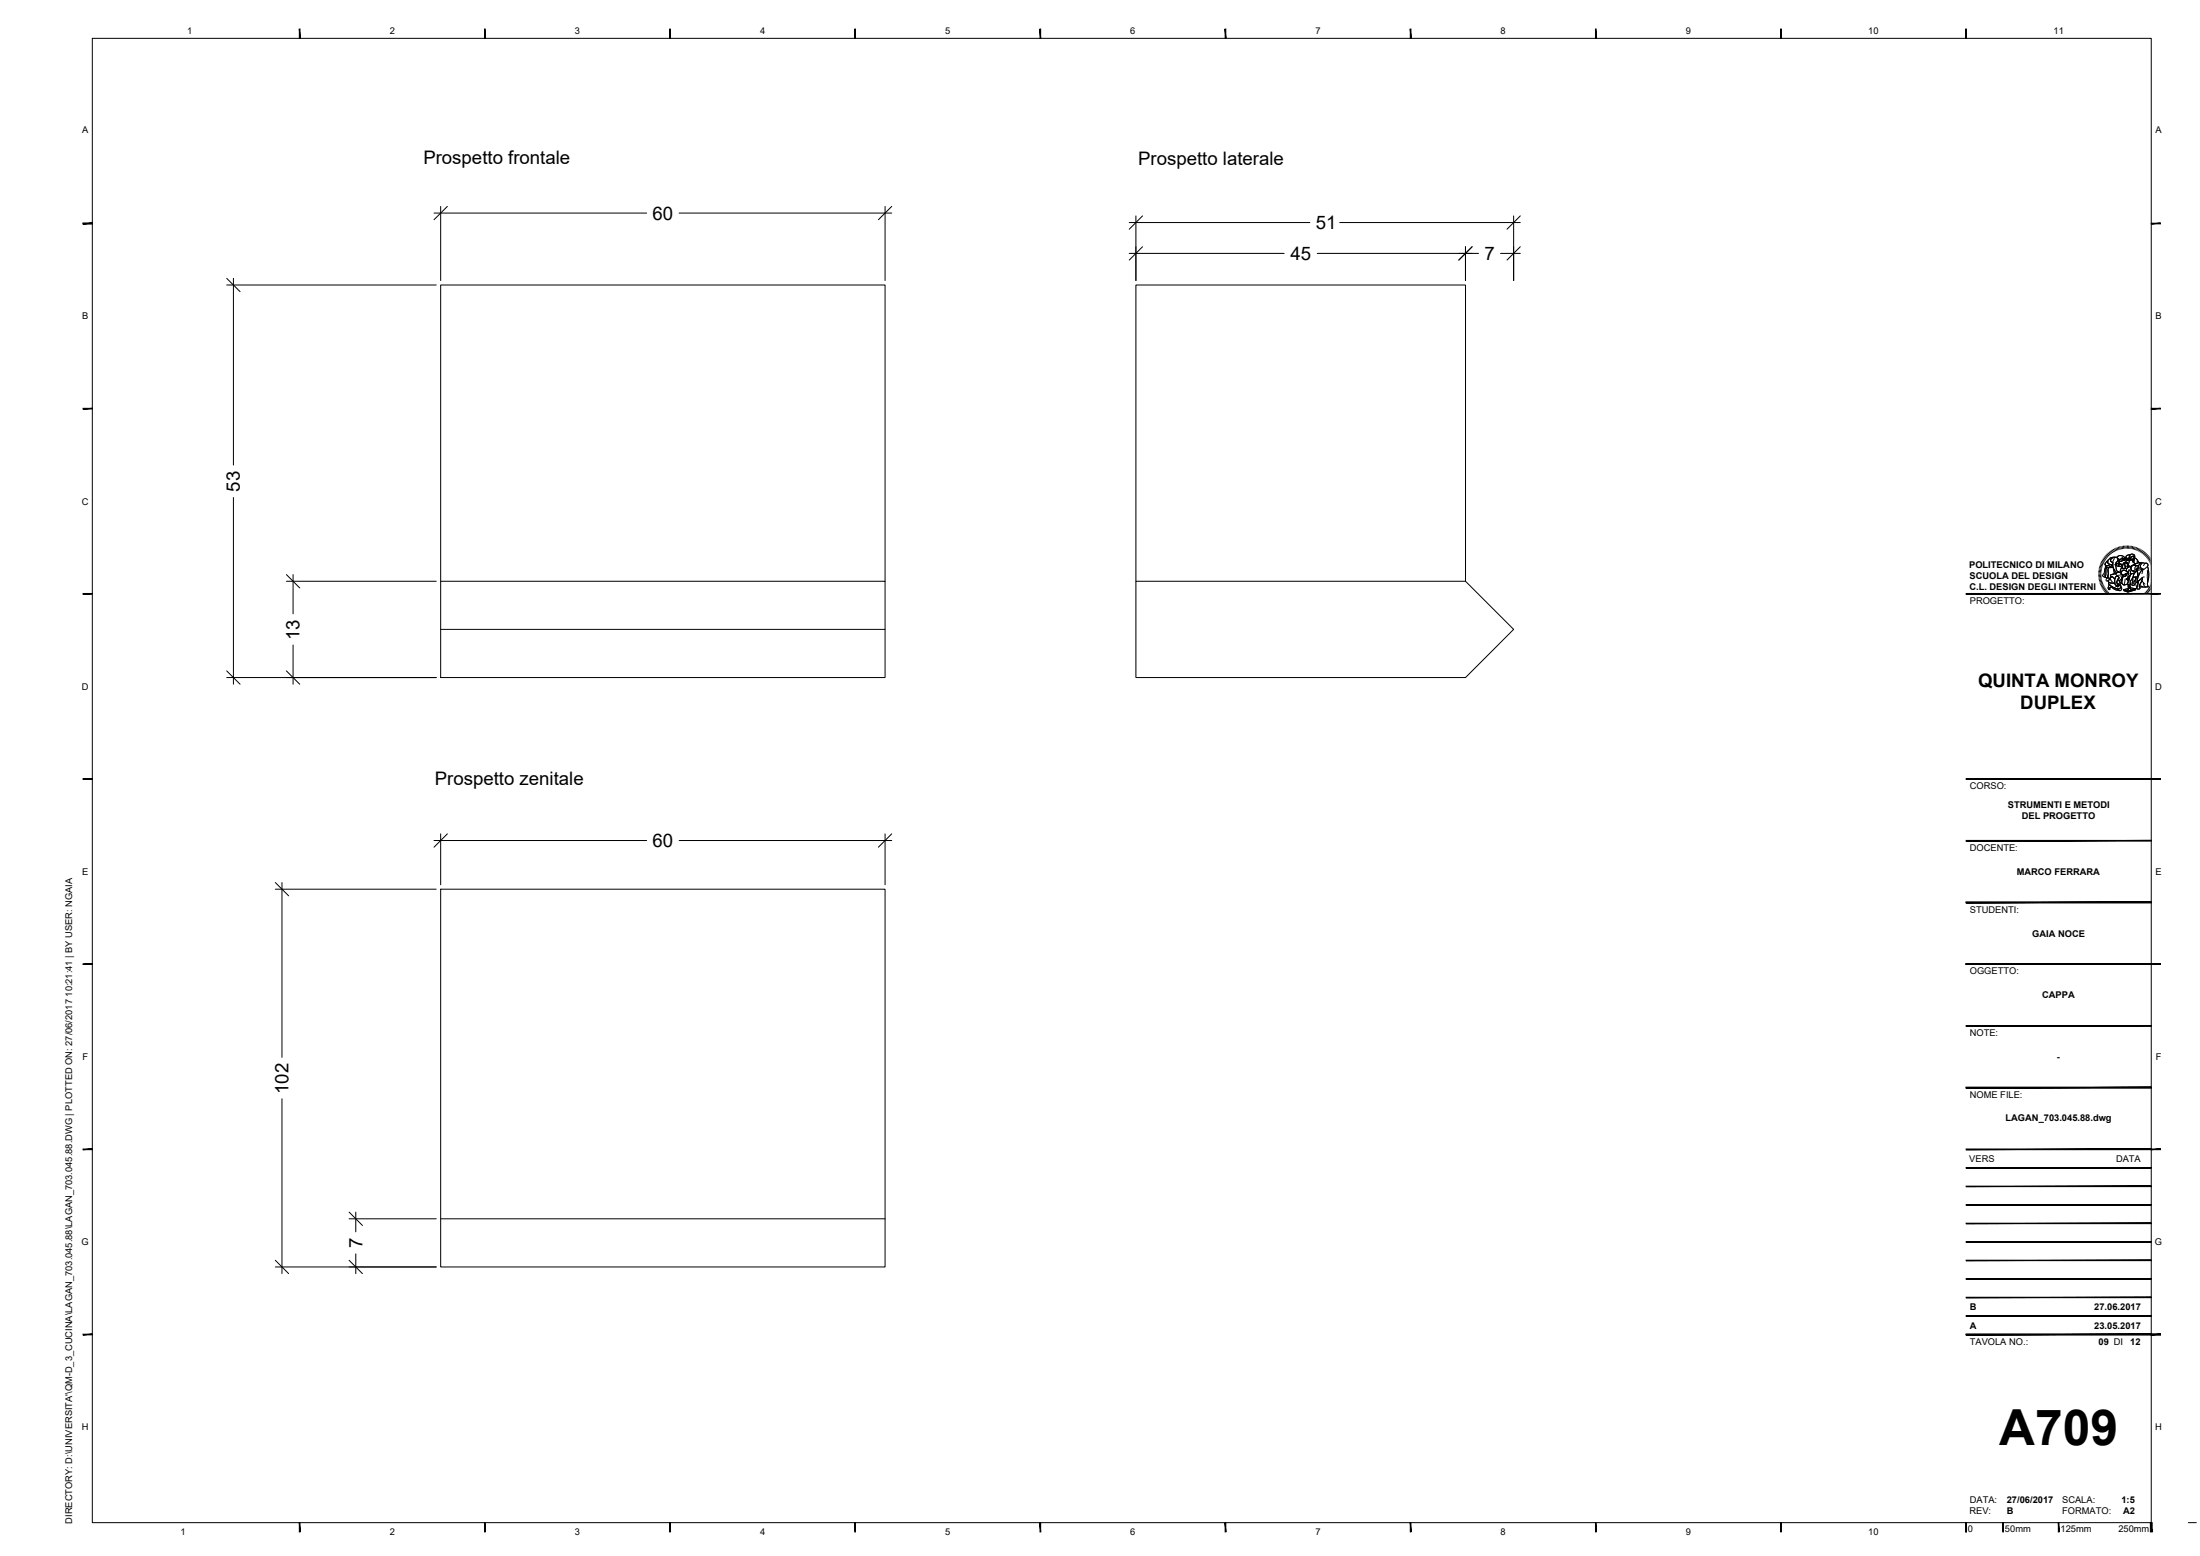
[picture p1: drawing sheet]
<svg xmlns="http://www.w3.org/2000/svg" width="594mm" height="420mm" viewBox="0 0 594 420" stroke-linecap="round" stroke-linejoin="round" font-family="sans-serif">
<!-- layer: 0 -->
<g fill="none" stroke="#000" stroke-width=".27">
<path d="M120.8 55.7l-3.6 3.6M240.8 55.7l-3.6 3.6M308.5 58.3l-3.6 3.6M410.5 58.3l-3.6 3.6M61.2 75.2l3.6 3.6M308.5 66.6l-3.6 3.6M397.5 66.6l-3.6 3.6M410.5 66.6l-3.6 3.6M77.3 155.2l3.6 3.6M119 157h120v26h-120zM119 157v-80h120v80M306.7 157h89l13 13-13 13h-89z"/>
<path d="M306.7 157v-80h89v80M119 170h120M61.2 181.2l3.6 3.6M77.3 181.2l3.6 3.6M74.3 238.3l3.6 3.6M120.8 225.2l-3.6 3.6M240.8 225.2l-3.6 3.6M119 240.1h120v102h-120zM94.3 327.3l3.6 3.6M119 329.1h120M74.3 340.3l3.6 3.6M94.3 340.3l3.6 3.6"/>
</g>
<!-- layer: G-ANNO-LOGO -->
<g fill="none" stroke="#000" stroke-width=".27">
<path d="M566.7 155h.7M566.7 154.7h.7M566.7 154.3l.7 .1M566.8 154l.6 .1M566.8 153.6l.7 .1M566.9 153.3l.7 .1M567 152.9l.6 .2M567.1 152.6l.6 .2M567.2 152.2l.6 .3M567.4 151.9l.6 .3M567.4 155.3l-.7 .1M567.4 155.7h-.7"/>
<path d="M567.4 156l-.6 .1M567.5 156.3l-.7 .1M567.5 151.6l.6 .3M567.5 156.6l-.6 .2M567.6 157l-.6 .1M567.7 151.3l.6 .3M567.7 157.3l-.6 .2M567.8 157.6l-.6 .2M567.9 151l.5 .3M568 157.9l-.7 .3M568.1 150.7l.5 .4M568.1 158.2l-.6 .3"/>
<path d="M568.2 158.5l-.5 .3M568.3 150.4l.5 .4M568.4 158.7l-.6 .4M568.5 150.1l.5 .4M568.6 152.7h.7a.84 .84 0 0 0 1.2-.1l.1 .6-.9 .1a.8 .8 0 0 1-1.2-.5zM568.6 152.6v.5M568.6 159l-.6 .4M568.7 149.8l.5 .5M568.8 153.2l-.3 .5-.1 1.4-.4 .6 .4 .2M568.8 159.3l-.6 .4M568.9 151.7l.3-.3v.3a.81 .81 0 0 0 .9 .8l.3 .1-.4 .3-.6-.2-.5 .1a.51 .51 0 0 1-.5-.4 .51 .51 0 0 1 .4-.6zM569 153.2l.5 .1-.3 .6 .1 2.1-.3 .1-.6-.3 .3-.7v-1.4z"/>
<path d="M569 149.6l.5 .5M569 159.5l-.5 .5M569 153.2l-.3 .6v1.3l-.3 .8 .7 .2M569.2 151.4l-.5 .6a.44 .44 0 0 0-.3 .5 .44 .44 0 0 0 .5 .3l.4-.1a.81 .81 0 0 0 1.2-.1M569.2 159.8l-.5 .4M569.2 149.3l.5 .5M569.3 156.8a1.22 1.22 0 0 0 1.8 .5M569.3 151.2l.7-.6 1.2-.1a.97 .97 0 0 0-1.2 1l.6 .3-.1 .8-.5-.1a.75 .75 0 0 1-.8-.8zM569.4 157.1l.6 .3 1.1-.1 .4 .7-.1 .3 .3-.2 .2 .4-.1-.6 .3 .4-.2-.4 .4 .1-.8-.6 .4-.8 .3 .1 .3 1.1a.79 .79 0 0 1 .1 .9 .79 .79 0 0 1-1 .3l-1.6-.8-.5-.5zM569.4 157.1l.1 .6 .7 .7 2 .8M569.5 153.3l1.1-.1 .6 1.2-.1 .5-.3 .1a.6 .6 0 0 0-.8 .7l.1 .1-.4 .4a.57 .57 0 0 1-.5-.8v-1.7zM569.5 153.3l-.3 .6 .1 2.1"/>
<path d="M569.5 149.1l.4 .5M569.5 157.8l1.9 1.1a.84 .84 0 0 0 1.3-.5 .65 .65 0 0 1 .1 1 .65 .65 0 0 1-1 0l-1-.4a.66 .66 0 0 0-.6-.5 .66 .66 0 0 0-.6 .4l.2 .1-.3 .2a.83 .83 0 0 1 0-1.2zM569.5 157.8v.2a.79 .79 0 0 0 0 1.2l.3-.2-.2-.2a.87 .87 0 0 1 1.4 .3l.5 .2a.96 .96 0 0 0 1.4-.2l-.2-.7M569.7 156.3v-.1a.5 .5 0 0 0-.8-.1 .5 .5 0 0 0 .1 .8 .62 .62 0 0 1 .6-.4 .62 .62 0 0 1 .5 .4l.3 .2M569.8 148.9l.4 .5M570 155.9l.4-.2 .4 .4a.46 .46 0 0 1 .2 .7l.1 .5a1.22 1.22 0 0 1-1.8-.5l.6-.3-.1-.2zM570 155.3l1.1-.5 .4 .2 .1-.4 .5-.1 .6 .2 .3 .4a1 1 0 0 1 0 1.2 1 1 0 0 1-1 .4l-.1-.4a.44 .44 0 0 0 0-.7 .44 .44 0 0 0-.7 .3l-.1 .4-.7-.6a.34 .34 0 0 1-.4 0 .34 .34 0 0 1 0-.4zM570.1 148.7l.4 .5M570.2 150.8l.8-.3a.75 .75 0 0 1 1 .5 .75 .75 0 0 1-.6 1l-.2 .4 .1 .4a1.44 1.44 0 0 0 .6 1.5l.2 .2h-.4l-.2 .5a.39 .39 0 0 1-.4-.2 .39 .39 0 0 1 .1-.5l-.6-1.3v-1.2a.57 .57 0 0 1-.6-.3 .57 .57 0 0 1 .2-.7zM570.3 155.6l.8 .7M570.4 155.7l-.6 .4 .1 .4M570.4 148.5l.3 .6"/>
<path d="M570.6 153.2l-2-.1-.4 1.6-.5 .7 .3 .3M570.7 148.3l.3 .6M570.7 153.6l.3 1.3M571 150.8l-.4 .7-.1 1.3 .7 1.5a.39 .39 0 0 0-.1 .5 .39 .39 0 0 0 .4 .2l.1-.4 .4-.2a1.03 1.03 0 0 1-.6-1.4 1.48 1.48 0 0 1 .5-1.7 1.06 1.06 0 0 0-1.4-.8l-.6 .1-.6 .5-.1 .6a.81 .81 0 0 0 .9 .8l.3 .1M571 148.1l.3 .7M571.1 154.9l-.3 .1a.72 .72 0 0 0-.9 .7l.2 .1M571.2 150.5a.97 .97 0 0 0-1.2 1l.5 .3M571.3 148l.3 .6M571.4 155.7a.46 .46 0 0 1 .7 0 .46 .46 0 0 1-.2 .7l-.4 1 .8 .6-.4-.1 .2 .4-.3-.4v.6l-.1-.4-.3 .2 .1-.3-.4-.5v-1.2zM571.4 155.7a.46 .46 0 0 1 .7 0 .46 .46 0 0 1-.2 .7l-.4 1 .8 .7-.4-.2 .2 .4-.3-.4v.6l-.1-.4-.3 .2 .1-.3-.4-.4-.1-1zM571.5 152.4l.8-.3 .2 .2-.4 .2 .2 .4a.61 .61 0 0 1-.8-.5zM571.5 151.8l.9-.4-.1 .6-1.1 .5z"/>
<path d="M571.5 152.4a.58 .58 0 0 0 .8 .5M571.6 150.6l.7-.6 1.1 .2a.3 .3 0 0 1 .3 .3 .3 .3 0 0 1-.4 .3l-.2-.2-.7 .5-.5-.2M571.7 147.9l.2 .6M571.8 150.3l.4-.3h.7l.6 .3 .2 .4-.2 .2-.4-.3-.8 .5-.7-.5zM571.9 150.9l.7 .2 .5-.5 .3 .2-.2 .6-.4 .2-.4-.2-.6 .1zM572 147.7l.2 .7M572.1 154.5l.6 .2 .5 .6a.76 .76 0 0 1-.4 1.1M572.2 152.4h.9l-.3 .1a.37 .37 0 0 1-.2 .5 .37 .37 0 0 1-.5-.4zM572.2 156.8l.5 1.3a.74 .74 0 0 1-.2 .8 .74 .74 0 0 1-.8 .1M572.3 152.1l.2 .2M572.3 151.8v.2l-1.1 .5M572.3 155.3l-.7 .2"/>
<path d="M572.4 147.7l.1 .6M572.4 151.5l-.3 .5M572.5 155l.7 .5M572.6 152.3a.33 .33 0 0 0-.4 .4 .33 .33 0 0 0 .4 .3 .33 .33 0 0 0 .2-.5l.3-.1-.7 .1M572.7 155.5a.7 .7 0 0 1 .1 .9 .7 .7 0 0 1-.9 .2M572.7 154.7v-.3l.6-.4h.6l.5 .3v.2a.25 .25 0 0 1 .1 .4 .25 .25 0 0 1-.4 0l-.9 .4 .5 .4 .5-.3 .1-.4a.28 .28 0 0 0 .3-.2 .28 .28 0 0 0-.2-.3l-.1-.3-1-.2-.6 .7-.2-.1 .3-1.1 .2-.2 .3 .2h1.1l.4-.4v-.3l.7 .2v1a.82 .82 0 0 0-.1 1.1l-.3 .5-.4 .2-.2 .5h-.3l.3 .3 .2-.1v.4l.2-.3-.4 1.1a.95 .95 0 0 1-1.4 0l-.4-.4 .3-.6 .2-1.1M572.7 154.4l.6-.5 .6 .1 .5 .4a.32 .32 0 0 1 .2 .5 .32 .32 0 0 1-.5 0l-.3 .2a.5 .5 0 0 1-.6 .3 .5 .5 0 0 1-.4-.5zM572.7 147.6l.2 .6M572.7 157.3l.8 .7M572.9 151.4l.1 .1M573 151l.2 .1M573 153.3l-.4 .6-.1 .7"/>
<path d="M573 156.7l.1 .9M573.1 147.5l.1 .7M573.1 151l-.1 .1M573.1 155.3l.8-.3a.21 .21 0 0 1 .4-.1 .2 .2 0 0 1-.1 .3l-.5 .5-.5-.2zM573.2 156.1l-.3 .9-.4 .5M573.3 155.5h-.1M573.4 151.2l.8-.2a.31 .31 0 0 1 .1 .5 .31 .31 0 0 1-.5-.1zM573.4 147.5l.1 .6M573.4 150.8l-.2 .6-.4 .2-.4-.2-.6 .2M573.5 159.2l2-.5 1.2 .3-2.1 .6zM573.5 159.2l1.1 .4v.3l-1.1-.4zM573.5 151.9h.9l.5 1a.22 .22 0 0 1-.2 .3 .22 .22 0 0 1-.2-.1 .22 .22 0 0 1 .1-.3l-.3-.8a.42 .42 0 0 0-.6 .1 .42 .42 0 0 0 .1 .6l.1 .5a.42 .42 0 0 1-.5 .3 .42 .42 0 0 1-.3-.5z"/>
<path d="M573.7 152l.7 .1 .2 .5a.63 .63 0 0 1-.1 .7 .63 .63 0 0 1-.7 .2zM573.8 147.4v.7M573.8 151l.1-.2a.51 .51 0 0 1 .5-.1 .51 .51 0 0 1 .3 .5l-.3 .1M573.8 155.5h.1M573.8 156.4l-.3 1.6 1.1-.3M573.9 150.8a.51 .51 0 0 1 .5-.1 .51 .51 0 0 1 .3 .5l-.3 .1-.1-.3h-.5zM573.9 155.1l.2 .1M574 155.4h.1M574 155.2h.1M574 152.2h.1M574.1 152.2l-.2 .1M574.1 147.4v.7"/>
<path d="M574.2 151.1l-.3-.1-.5 .2 .3 .1a.37 .37 0 0 0 .4 .2 .37 .37 0 0 0 .3-.3l-.2-.2 .1 .2M574.2 153.5v.7M574.2 156.2l.3 .1 .1-.4a.27 .27 0 0 1 .2-.3 .27 .27 0 0 1 .3 .1l-.4 1.2v-.4h-.3zM574.3 154.9l-.3 .5a.41 .41 0 0 1-.4 .3 .41 .41 0 0 1-.3-.3M574.3 152l.3 .3-.2 .1M574.4 152.2l-.1-.2a.42 .42 0 0 0-.6 .1 .42 .42 0 0 0 .1 .6 .5 .5 0 0 1 0 .8 .5 .5 0 0 1-.8-.4l.4-1 .7-.3 .6 .4 .2 .9a.23 .23 0 0 1-.3 .1 .23 .23 0 0 1-.2-.3M574.5 147.4v.7M574.5 152.5l-.1 .1M574.6 152.3a.41 .41 0 0 1-.1 .6 .41 .41 0 0 1-.6 0l-.1-.1M574.6 153.2l-.3 .3h-.5M574.6 159.6l2.1-.6v.3l-2.1 .6zM574.6 159.6v.3"/>
<path d="M574.7 151.2h.1a.98 .98 0 0 1-.1 1.2M574.7 156.4l-.1 .5 .3-.3M574.7 155.7h.1M574.8 150.8l.1 .4M574.8 152.8l-.1-.5a.87 .87 0 0 0 .1-1.1l-.5-.5a.45 .45 0 0 1-.2-.6 .45 .45 0 0 1 .6-.2 .27 .27 0 0 1 .4-.1 .27 .27 0 0 1-.1 .5l.1 1.1 .1-.1 .1-.4a.41 .41 0 0 0 .3 .3 .41 .41 0 0 0 .4-.1v.6l.2-.1 .4 .7-1.1 .7M574.8 147.4v.7M574.9 156.1l-.2 .2v-.2M574.9 153l.5 .2M574.9 153.8l-.2 1.3M575 157.8l.1-.1 .2 1.1-.3-.6-.3 .7zM575 155l-.4 .3 .1 .5M575.1 155.6l-.4 .1-.2 .6h-.3l.3 .3 .2-.1"/>
<path d="M575.1 153.9l-.4 .8M575.2 147.4l-.1 .7M575.2 149.9h-.5a.61 .61 0 0 0-.6 .7M575.3 149.8l.7-.1 .5 .4-.1 .8-.4 .9v-.7l.3-.5a.36 .36 0 0 0-.2-.4 .36 .36 0 0 0-.4 .1l-.4 .2-.1 .8-.1 .1-.2-.9zM575.3 150.9l.2 .3 .5-.1M575.3 149.8l.6-.2 .4 .2 .2 .3-.1 .8-.4 .9v-.7l.3-.5-.2-.5-.3 .2a.76 .76 0 0 0-.6 1l-.1 .1-.2-.9zM575.4 153l.7-.4 .7 .1a.61 .61 0 0 1 .7 .4 .61 .61 0 0 1-.3 .7l-.1 .1a.88 .88 0 0 1-.7 .5 .88 .88 0 0 1-.8-.5zM575.5 150.3h.3a.31 .31 0 0 1 .4 0 .31 .31 0 0 1 .1 .3l-.3 .5a.4 .4 0 0 1-.4 .1 .4 .4 0 0 1-.3-.3zM575.5 150.6l.2 .1M575.5 154.9l.8-.1-.6 1.6a1.5 1.5 0 0 0-.5 1.5h-.3l-.2 .5-.1-1zM575.5 155l-1 2.6 .2 .8-.1 .9 .4-1.1 .3 .9-.2-1.4-.4 .7M575.5 147.5l-.1 .7"/>
<path d="M575.5 151l.2 .1M575.5 154a.64 .64 0 0 0 0 .9l.9-.1 .4-.6M575.6 150.7h-.1M575.6 151h.1M575.9 147.5l-.1 .7M575.9 150.8h.2M576 155.9l.8-.1-.6 1.7a.38 .38 0 0 1 .1 .6 .38 .38 0 0 1-.6-.2zM576 150.8v.1M576.2 151.6l.4 .7M576.2 154.1h.1M576.2 147.6l-.1 .7M576.3 152.5l1.1-.5 .7-.1-.6 1z"/>
<path d="M576.3 154.8l-.6 1.6a1.56 1.56 0 0 0-.5 1.5M576.4 154l-.3 .1M576.4 150.6l.7 .5 .5 .8-.5 .2a.5 .5 0 0 1-.7 0 .5 .5 0 0 1-.2-.6zM576.4 150.6l.6 .4 .3 .6M576.4 154.3v.1M576.6 147.7l-.2 .7M576.7 159v.3l-2.1 .6-1.1-.4v-.3l1.1 .4 2.1-.6a6.1 6.1 0 0 0-3.2 .2M576.8 155.8l-.6 1.6a.35 .35 0 0 1 .2 .5 .35 .35 0 0 1-.5 .2l-.2-.2 .2-2M576.9 147.8l-.2 .7M577 153.9l.3 .1-.2 1.8-1.2 .1 .4-1.1zM577 153.7l-.1 .4M577 152.7l.4 .1 .1 .3"/>
<path d="M577 151.5l.6 .4M577.1 155.8l-1.1 .1M577.1 157.1v.3l.2 .2M577.3 148l-.3 .6M577.3 154v1.2l-.3 1a1.81 1.81 0 0 0-.1 2.1l.2 .1M577.4 156.9l1.2-1-.4 1.3a1.4 1.4 0 0 0-.4 1.7l-.2 .2a.41 .41 0 0 1-.6-.1 .41 .41 0 0 1 .1-.6zM577.5 152.9a1.05 1.05 0 0 1 .6-.9 1.05 1.05 0 0 1 1.1 .1 .55 .55 0 0 1 .8 .2 .55 .55 0 0 1-.3 .8l-.3 .3a1.09 1.09 0 0 1-1.9-.3M577.5 153.1l-.5 .6a.61 .61 0 0 1-.3 .7 .61 .61 0 0 1-.7-.2l-.2-.1a.75 .75 0 0 1-.1-1.2l.4-.2 .6 .1-.2 1 .4-.2 .2-.4-.1-.5-.7-.2-.8 .4-.1 .6M577.6 154.7v.5M577.6 148.1l-.3 .6M577.9 148.3l-.3 .6M578 153.8l-.9 .1"/>
<path d="M578 158.1l.6 .4M578.2 148.4l-.3 .6M578.2 151.9l-1.1 .1-.8 .5M578.4 156.9l.8 .8M578.4 153.8a6.5 6.5 0 0 0-1.3 3.5l1.5-1.4 .4-.1M578.5 152a.92 .92 0 0 0-.5 1 .92 .92 0 0 0 .9 .7M578.5 152l.6 .1a.57 .57 0 0 1 .7 .1 .57 .57 0 0 1 .1 .7l.3 1.3v1.7a2.94 2.94 0 0 0-.1 2.5l-1.8 .1a.45 .45 0 0 1-.7-.3 .45 .45 0 0 1 .4-.6l.6-1.7-1.6 1.4a6 6 0 0 1 1.6-3.5l.3-.1a.93 .93 0 0 1-.9-.7 .93 .93 0 0 1 .5-1zM578.5 148.6l-.3 .6M578.6 155.9l-.4 1.3a1.39 1.39 0 0 0-.4 1.7l-.2 .2a.44 .44 0 0 1-.6-.2 .44 .44 0 0 1 .2-.6l.3-1.4M578.7 153.9l-.3 1M578.8 157.3a1.08 1.08 0 0 0 .7 1.2M578.8 148.8l-.4 .6"/>
<path d="M579.1 152.4l-.3 .3M579.1 149l-.4 .6M579.4 149.3l-.5 .5M579.4 159.9l.5 .5M579.6 159.7l.5 .4M579.6 149.5l-.4 .5M579.8 159.4l.5 .4M579.9 154v3.3M579.9 149.8l-.5 .4M579.9 152.9l.3 1.8v1.5a2.29 2.29 0 0 0 0 2.2h-2.5M580 159.2l.5 .3M580.1 150l-.5 .5"/>
<path d="M580.2 158.9l.5 .4M580.4 150.3l-.6 .4M580.4 158.6l.5 .4M580.5 158.3l.6 .3M580.6 150.6l-.6 .4M580.7 158l.6 .3M580.8 150.9l-.6 .4M580.8 157.7l.6 .3M580.9 157.4l.6 .3M581 151.2l-.6 .3M581 157.1l.7 .2M581.1 156.8l.7 .2"/>
<path d="M581.1 151.5l-.6 .3M581.2 156.5l.6 .1M581.2 156.2l.7 .1M581.3 155.9h.7M581.3 151.8l-.6 .3M581.3 155.5l.7 .1M581.3 155.3h.7M581.4 152.1l-.6 .3M581.6 152.5l-.7 .2M581.7 152.8l-.7 .2M581.8 153.2l-.7 .1M581.8 153.5l-.6 .2"/>
<path d="M581.9 153.9l-.7 .1M582 154.2l-.7 .1M582 154.6h-.7M582 154.9h-.7M569.4 160l-.5 .5M569.7 160.2l-.5 .5M569.9 160.4l-.4 .6M570.2 160.6l-.4 .6M570.4 160.8l-.4 .6M570.7 161l-.4 .6M571 161.2l-.3 .6M571.3 161.3l-.3 .6"/>
<path d="M571.6 161.5l-.3 .6M571.9 161.6l-.3 .6M572.2 161.7l-.2 .6M572.5 161.8l-.2 .6M572.8 161.9l-.1 .6M573.1 161.9l-.1 .7M573.4 162v.6M573.8 162l-.1 .7M574.1 162v.7M574.4 162v.7M574.7 162l.1 .7M575.1 162v.7"/>
<path d="M575.4 161.9l.1 .7M575.7 161.9l.1 .7M576 161.8l.2 .7M576.3 161.7l.2 .7M576.7 161.6l.2 .7M577 161.5l.2 .7M577.3 161.4l.2 .6M577.6 161.3l.3 .6M577.8 161.1l.4 .6M578.1 160.9l.4 .6M578.4 160.7l.4 .6M578.6 160.6l.5 .5"/>
<path d="M578.9 160.3l.4 .6M579.1 160.1l.5 .5"/>
</g>
<!-- layer: G-ANNO-TTLB -->
<g fill="#fff" stroke="#fff" stroke-width=".27">
<path d="M555.9 160.4l30.8 4.3-5.8-4.3zM555.9 160.4l30.8 4.3h-30.8z"/>
<path d="M580.9 145.8h5.8l-5.8 14.6zM586.7 145.8l-5.8 14.6 5.8 4.3z"/>
</g>
<path d="M555.9 160.4h25v-14.6h5.8v18.9h-30.8z" fill="none" stroke="#fff" stroke-width=".27"/>
<g fill="#000" stroke="#000" stroke-width=".27">
<path d="M80.8 7.8l.2 2.6v-2.6zM80.8 7.8l.2 2.6h-.2z"/>
<path d="M130.8 7.8l.2 2.6v-2.6zM130.8 7.8l.2 2.6h-.2z"/>
<path d="M180.8 7.8l.2 2.6v-2.6zM180.8 7.8l.2 2.6h-.2z"/>
<path d="M230.8 7.8l.2 2.6v-2.6zM230.8 7.8l.2 2.6h-.2z"/>
<path d="M280.8 7.8l.2 2.6v-2.6zM280.8 7.8l.2 2.6h-.2z"/>
<path d="M330.8 7.8l.2 2.6v-2.6zM330.8 7.8l.2 2.6h-.2z"/>
<path d="M380.8 7.8l.2 2.6v-2.6zM380.8 7.8l.2 2.6h-.2z"/>
<path d="M430.8 7.8l.2 2.6v-2.6zM430.8 7.8l.2 2.6h-.2z"/>
<path d="M480.8 7.8l.2 2.6v-2.6zM480.8 7.8l.2 2.6h-.2z"/>
<path d="M530.8 7.8l.2 2.6v-2.6zM530.8 7.8l.2 2.6h-.2z"/>
<path d="M22.4 60.4h2.5v-.1zM22.4 60.3h2.5l-2.5 .1z"/>
<path d="M22.4 60.4h2.5v-.1zM22.4 60.3h2.5l-2.5 .1z"/>
<path d="M580.9 60.4h2.5v-.1zM580.9 60.3h2.5l-2.5 .1z"/>
<path d="M22.4 110.4h2.5v-.1zM22.4 110.3h2.5l-2.5 .1z"/>
<path d="M580.9 110.4h2.5v-.1zM580.9 110.3h2.5l-2.5 .1z"/>
<path d="M22.4 160.4h2.5v-.1zM22.4 160.3h2.5l-2.5 .1z"/>
<path d="M530.9 160.4h50v-.1zM530.9 160.3h50l-50 .1z"/>
<path d="M580.9 160.4h2.5v-.1zM580.9 160.3h2.5l-2.5 .1z"/>
<path d="M22.4 210.4h2.5v-.1zM22.4 210.3h2.5l-2.5 .1z"/>
<path d="M530.9 210.4h50v-.1zM530.9 210.3h50l-50 .1z"/>
<path d="M580.9 210.4h2.5v-.1zM580.9 210.3h2.5l-2.5 .1z"/>
<path d="M530.9 227.1h50v-.2zM530.9 226.9h50l-50 .2z"/>
<path d="M530.9 243.6v.2l50-.2zM530.9 243.8l50-.2v.2z"/>
<path d="M530.9 243.8h50v-.2zM530.9 243.6h50l-50 .2z"/>
<path d="M22.4 260.4h2.5v-.1zM22.4 260.3h2.5l-2.5 .1z"/>
<path d="M530.9 260.3v.1l50-.1zM530.9 260.4l50-.1v.1z"/>
<path d="M530.9 260.3v.1l50-.1zM530.9 260.4l50-.1v.1z"/>
<path d="M530.9 276.9v.2l50-.2zM530.9 277.1l50-.2v.2z"/>
<path d="M530.9 260.3v.1l50-.1zM530.9 260.4l50-.1v.1z"/>
<path d="M530.9 260.3v.1l50-.1zM530.9 260.4l50-.1v.1z"/>
<path d="M580.9 260.4h2.5v-.1zM580.9 260.3h2.5l-2.5 .1z"/>
<path d="M530.9 293.6v.2l50-.2zM530.9 293.8l50-.2v.2z"/>
<path d="M530.9 293.6v.2l50-.2zM530.9 293.8l50-.2v.2z"/>
<path d="M22.4 310.4h2.5v-.1zM22.4 310.3h2.5l-2.5 .1z"/>
<path d="M530.9 315.3h50zM530.9 315.4l50-.1z"/>
<path d="M530.9 310.3v.1l50-.1zM530.9 310.4l50-.1v.1z"/>
<path d="M580.9 310.4h2.5v-.1zM580.9 310.3h2.5l-2.5 .1z"/>
<path d="M530.9 335.3h50zM530.9 335.4l50-.1z"/>
<path d="M530.9 330.3h50zM530.9 330.4l50-.1z"/>
<path d="M530.9 325.3h50zM530.9 325.4l50-.1z"/>
<path d="M530.9 320.3h50zM530.9 320.4l50-.1z"/>
<path d="M530.9 355.3h50zM530.9 355.4l50-.1z"/>
<path d="M530.9 350.3h50zM530.9 350.4l50-.1z"/>
<path d="M530.9 345.3h50zM530.9 345.4l50-.1z"/>
<path d="M530.9 340.3h50zM530.9 340.4l50-.1z"/>
<path d="M22.4 360.4h2.5v-.1zM22.4 360.3h2.5l-2.5 .1z"/>
<path d="M530.9 360.3v.1l50-.1zM530.9 360.4l50-.1v.1z"/>
<path d="M530.9 360.3v.1l50-.1zM530.9 360.4l50-.1v.1z"/>
<path d="M580.9 360.4h2.5v-.1zM580.9 360.3h2.5l-2.5 .1z"/>
<path d="M580.9 360.4h2.5v-.1zM580.9 360.3h2.5l-2.5 .1z"/>
<path d="M580.9 360.4h2.5v-.1zM580.9 360.3h2.5l-2.5 .1z"/>
<path d="M80.8 411.2l.2 2.5v-2.5zM80.8 411.2l.2 2.5h-.2z"/>
<path d="M130.8 411.2l.2 2.5v-2.5zM130.8 411.2l.2 2.5h-.2z"/>
<path d="M180.8 411.2l.2 2.5v-2.5zM180.8 411.2l.2 2.5h-.2z"/>
<path d="M230.8 411.2l.2 2.5v-2.5zM230.8 411.2l.2 2.5h-.2z"/>
<path d="M280.8 411.2l.2 2.5v-2.5zM280.8 411.2l.2 2.5h-.2z"/>
<path d="M330.8 411.2l.2 2.5v-2.5zM330.8 411.2l.2 2.5h-.2z"/>
<path d="M380.8 411.2l.2 2.5v-2.5zM380.8 411.2l.2 2.5h-.2z"/>
<path d="M430.8 411.2l.2 2.5v-2.5zM430.8 411.2l.2 2.5h-.2z"/>
<path d="M480.8 411.2l.2 2.5v-2.5zM480.8 411.2l.2 2.5h-.2z"/>
<path d="M530.8 411.2v2.5h.2zM530.8 411.2h.2v2.5z"/>
<path d="M530.8 411.2l.2 2.5v-2.5zM530.8 411.2l.2 2.5h-.2z"/>
<path d="M540.8 411.2l.2 2.5v-2.5zM540.8 411.2l.2 2.5h-.2z"/>
<path d="M555.8 411.2l.2 2.5v-2.5zM555.8 411.2l.2 2.5h-.2z"/>
<path d="M580.7 411.2l.5 2.5v-2.5zM580.7 411.2l.5 2.5h-.5z"/>
</g>
<path d="M24.9 10.4h556v400.8h-556zM590.9 411.2h2.2" fill="none" stroke="#000" stroke-width=".27"/>
<!-- layer: G-ANNO-TEXT -->
<g fill="none" stroke="#000" stroke-width=".27">
<path d="M117.2 57.5h57.4M119 55.7v20.1M183.4 57.5h57.4M239 55.7v20.1M306.7 58.3v17.5M408.7 58.3v17.5M61.2 77h56.6M63 75.2v50.4M304.9 68.4h41.9M304.9 60.1h48.8M355.7 68.4h43.6M361.8 60.1h48.7"/>
<path d="M395.7 66.6v9.2M405.2 68.4h5.3M63 134.3v50.5M77.3 157h40.5M79.1 155.2v10.5M79.1 174.2v10.6M61.2 183h56.6M76.1 238.3v47.2M117.2 227h57.4M119 225.2v13.7M183.4 227h57.4M239 225.2v13.7"/>
<path d="M74.3 240.1h43.5M76.1 296.7v47.2M94.3 329.1h23.5M96.1 327.3v5.3M96.1 338.6v5.3M74.3 342.1h43.5"/>
</g>
<g fill="#fff" stroke="#fff" stroke-width=".27">
<path d="M176.1 55.3v4.4l5.8-4.4zM176.1 59.7l5.8-4.4v4.4z"/>
<path d="M60.8 127v5.9h4.4zM60.8 127h4.4v5.9z"/>
<path d="M76.9 167.2v5.5h4.4zM76.9 167.2h4.4v5.5z"/>
<path d="M348.2 66.2v4.4l6.1-4.4zM348.2 70.6l6.1-4.4v4.4z"/>
<path d="M400.7 66.3v4.3l3.1-4.3zM403.8 66.3v4.3h-3.1z"/>
<path d="M355.1 57.9v4.4l5.2-4.4zM355.1 62.3l5.2-4.4v4.4z"/>
<path d="M176.1 224.8v4.4l5.8-4.4zM176.1 229.2l5.8-4.4v4.4z"/>
<path d="M73.9 287v8.3h4.4zM73.9 287h4.4v8.3z"/>
<path d="M93.9 334.1v3h4.3zM93.9 334.1h4.3v3z"/>
</g>
<text font-size="13.4" x="539.9" y="390.1">A709</text>
<g font-size="5">
<text x="114.3" y="44.3">Prospetto frontale</text>
<text x="307.3" y="44.6">Prospetto laterale</text>
<text x="176.2" y="59.3">60</text>
<text x="355.3" y="61.9">51</text>
<text x="348.5" y="70.2">45</text>
<text x="400.8" y="70.2">7</text>
<text x="64.8" y="132.7" transform="rotate(-90 64.8 132.7)">53</text>
<text x="80.9" y="172.9" transform="rotate(-90 80.9 172.9)">13</text>
<text x="534.1" y="185.5">QUINTA MONROY</text>
<text x="545.5" y="191.5">DUPLEX</text>
<text x="117.4" y="212">Prospetto zenitale</text>
<text x="176.2" y="228.7">60</text>
<text x="77.9" y="295.4" transform="rotate(-90 77.9 295.4)">102</text>
<text x="97.9" y="337" transform="rotate(-90 97.9 337)">7</text>
</g>
<g font-size="2.5">
<text x="50.6" y="9.2">1</text>
<text x="105.2" y="9.2">2</text>
<text x="155.2" y="9.2">3</text>
<text x="205.2" y="9.2">4</text>
<text x="255.2" y="9.2">5</text>
<text x="305.2" y="9.2">6</text>
<text x="355.2" y="9.2">7</text>
<text x="405.2" y="9.2">8</text>
<text x="455.2" y="9.2">9</text>
<text x="504.5" y="9.2">10</text>
<text x="554.5" y="9.2">11</text>
<text x="582.1" y="36">A</text>
<text x="22.2" y="36">A</text>
<text x="22.2" y="86.2">B</text>
<text x="582.1" y="86.2">B</text>
<text x="22.1" y="136.3">C</text>
<text x="582" y="136.3">C</text>
<text x="531.7" y="153.3">POLITECNICO DI MILANO</text>
<text x="531.8" y="159.3">C.L. DESIGN DEGLI INTERNI</text>
<text x="531.8" y="156.3">SCUOLA DEL DESIGN</text>
<text x="531.9" y="163.1">PROGETTO:</text>
<text x="22.1" y="186.2">D</text>
<text x="582" y="186.2">D</text>
<text x="531.9" y="213.1">CORSO:</text>
<text x="542.2" y="218.1">STRUMENTI E METODI</text>
<text x="546" y="221.1">DEL PROGETTO</text>
<text x="531.9" y="229.8">DOCENTE:</text>
<text x="22.2" y="236.3">E</text>
<text x="544.6" y="236.3">MARCO FERRARA</text>
<text x="582.1" y="236.3">E</text>
<text x="531.9" y="246.5">STUDENTI:</text>
<text x="548.8" y="252.9">GAIA NOCE</text>
<text x="531.9" y="263.1">OGGETTO:</text>
<text x="551.5" y="269.6">CAPPA</text>
<text x="531.9" y="279.8">NOTE:</text>
<text x="22.2" y="286.3">F</text>
<text x="555.4" y="286.3">-</text>
<text x="582.1" y="286.3">F</text>
<text x="531.9" y="296.5">NOME FILE:</text>
<text x="541.6" y="302.7">LAGAN_703.045.88.dwg</text>
<text x="531.8" y="313.7">VERS</text>
<text x="571.4" y="313.7">DATA</text>
<text x="22" y="336.2">G</text>
<text x="581.9" y="336.2">G</text>
<text x="531.9" y="353.8">B</text>
<text x="565.5" y="353.8">27.06.2017</text>
<text x="531.9" y="358.7">A</text>
<text x="565.5" y="358.7">23.05.2017</text>
<text x="531.9" y="363.3">TAVOLA NO.:</text>
<text x="566.7" y="363.3">09 DI</text>
<text x="575.2" y="363.3">12</text>
<text x="22.1" y="386.3">H</text>
<text x="582" y="386.3">H</text>
<text x="531.9" y="405.8">DATA:</text>
<text x="541.9" y="405.7">27/06/2017</text>
<text x="556.8" y="405.7">SCALA:</text>
<text x="572.9" y="405.7">1:5</text>
<text x="19.5" y="411.4" transform="rotate(-90 19.5 411.4)">DIRECTORY: D:\UNIVERSITA'\QM-D_3_CUCINA\LAGAN_703.045.88\LAGAN_703.045.88.DWG | PLOTTED ON: 27/06/2017 10:21:41 | BY USER: NGAIA</text>
<text x="531.4" y="413.7">0</text>
<text x="531.8" y="408.7">REV:</text>
<text x="541.4" y="413.7">50mm</text>
<text x="541.9" y="408.7">B</text>
<text x="556.4" y="413.7">125mm</text>
<text x="556.8" y="408.8">FORMATO:</text>
<text x="572" y="413.7">250mm</text>
<text x="573.3" y="408.8">A2</text>
<text x="48.7" y="414.5">1</text>
<text x="105.2" y="414.5">2</text>
<text x="155.2" y="414.5">3</text>
<text x="205.2" y="414.5">4</text>
<text x="255.2" y="414.5">5</text>
<text x="305.2" y="414.5">6</text>
<text x="355.2" y="414.5">7</text>
<text x="405.2" y="414.5">8</text>
<text x="455.2" y="414.5">9</text>
<text x="504.5" y="414.5">10</text>
</g>
</svg>
